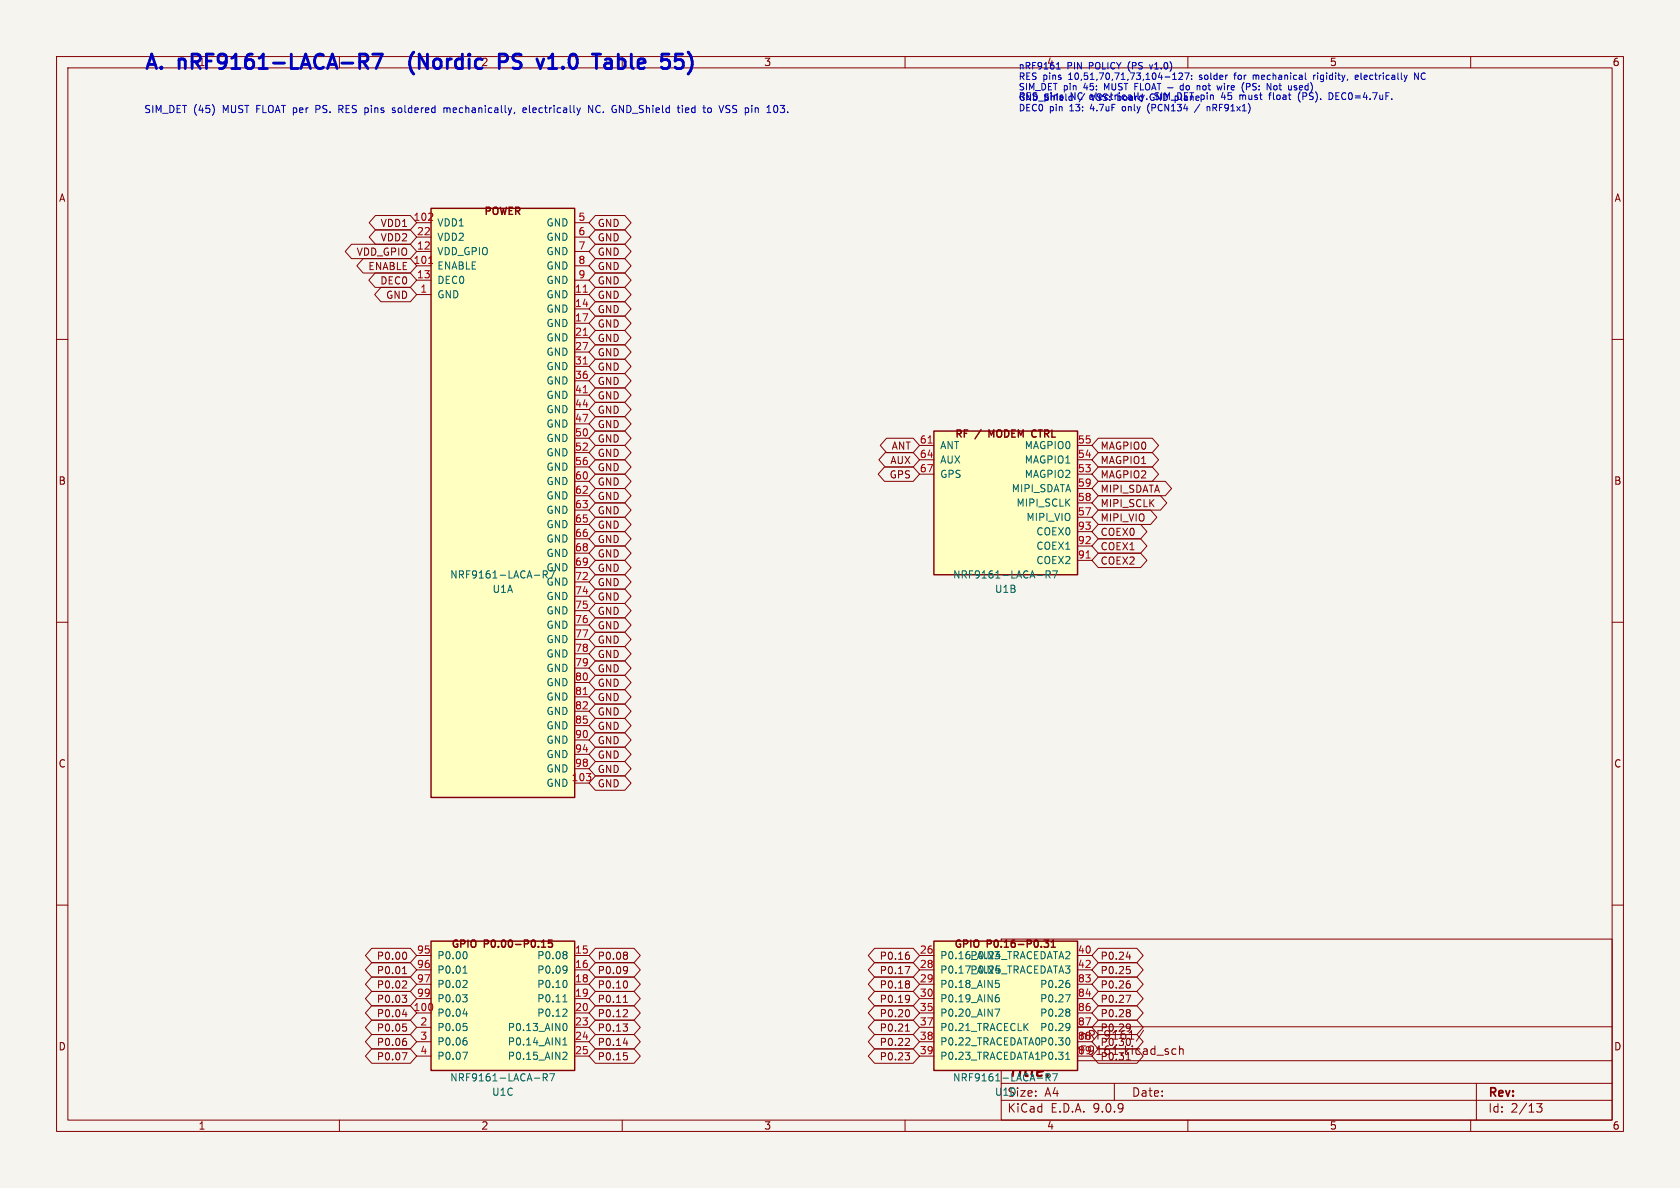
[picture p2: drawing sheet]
<svg xmlns="http://www.w3.org/2000/svg" width="297mm" height="210mm" viewBox="0 0 297 210" stroke-linecap="round" stroke-linejoin="round" font-family="sans-serif">
<path d="M0 0h297v210h-297z" fill="#f5f4ef" stroke="#f5f4ef" stroke-width=".18"/>
<g fill="none" stroke="#840000" stroke-width=".18">
<path d="M10 10h277v190h-277zM12 12h273v186h-273zM160 10v2M210 10v2M260 10v2M10 60h2M285 60h2M10 110h2M285 110h2M10 160h2M177 166h108v32h-108zM285 160h2"/>
<path d="M60 198v2M110 198v2M160 198v2M177 194.5h108M177 191.5h108M177 187.5h108M177 181.5h108M189.4 183.6v.1M197 191.5v3M202.2 182.1l-1.3 2M207.9 185.5l-.4-.1-.3 .3v.4l.1 .2h.6M208.5 185.5l.2-.1 .4 .1 .1 .9"/>
<path d="M208.5 184.9v1.5M210 198v2M260 198v2M261 191.5v6.5M271.7 195.1h.9l-.5 .6 .4 .1v.7l-.2 .1-.6-.1"/>
</g>
<path d="M76.2 36.8h25.4v104.2h-25.4z" fill="#ffffc2"/>
<path d="M76.2 36.8h25.4v104.2h-25.4z" fill="none" stroke="#840000" stroke-width=".25"/>
<path d="M75.7 39h.8M76.4 37.8v.4M75.8 46.6h.7M103.1 51.7h.7M103.1 59.3h.7M103.1 64.4h.7M103.1 69.4h.7M103.1 122.8h.7" fill="none" stroke="#a90000" stroke-width=".18"/>
<g fill="none" stroke="#840000" stroke-width=".18">
<path d="M101.6 39.4h2.5M73.7 41.9h2.5M73.7 44.5h2.5M73.7 49.5h2.5M73.7 52.1h2.5M101.6 41.9h2.5M101.6 44.5h2.5M101.6 49.5h2.5M101.6 52.1h2.5M101.6 47h2.5M101.6 54.6h2.5M101.6 57.2h2.5"/>
<path d="M101.6 59.7h2.5M101.6 62.2h2.5M101.6 64.8h2.5M101.6 67.3h2.5M101.6 69.9h2.5M101.6 72.4h2.5M101.6 74.9h2.5M101.6 77.5h2.5M101.6 80h2.5M101.6 82.6h2.5M101.6 85.1h2.5M101.6 87.6h2.5"/>
<path d="M101.6 90.2h2.5M101.6 92.7h2.5M101.6 95.3h2.5M101.6 97.8h2.5M101.6 100.3h2.5M101.6 102.9h2.5M101.6 105.4h2.5M101.6 108h2.5M101.6 110.5h2.5M101.6 113h2.5M101.6 115.6h2.5M101.6 118.1h2.5"/>
<path d="M101.6 120.7h2.5M101.6 123.2h2.5M101.6 125.7h2.5M101.6 128.3h2.5M101.6 130.8h2.5M101.6 133.4h2.5M101.6 135.9h2.5"/>
</g>
<path d="M96 100.9v1.3M96.3 101.6l.5 .6M98 100.9l-.5 1.3" fill="none" stroke="#006464" stroke-width=".18"/>
<path d="M165.1 166.4h25.4v22.8h-25.4z" fill="#ffffc2"/>
<path d="M165.1 166.4h25.4v22.8h-25.4zM184.6 166.2h.8l-.5 .5 .4 .1v.5l-.2 .1-.5-.1M185.8 167.4h.8M185.8 166.5l.4-.3v1.2" fill="none" stroke="#840000" stroke-width=".25"/>
<g fill="none" stroke="#840000" stroke-width=".18">
<path d="M162.6 168.9h2.5M162.6 171.5h2.5M162.6 174h2.5M162.6 176.5h2.5M162.6 179.1h2.5M190.5 168.9h2.5M190.5 171.5h2.5M190.5 174h2.5M190.5 176.5h2.5M190.5 179.1h2.5M162.6 181.6h2.5M162.6 184.2h2.5"/>
<path d="M162.6 186.7h2.5M190.5 181.6h2.5M190.5 184.2h2.5"/>
</g>
<path d="M175.9 178.4h.8l-.5 1.2M176 173.3h.6M176.1 173.8h.3l.3 .2-.1 .4-.5 .2M176.2 176.3h.2l.3 .3-.1 .4-.4 .1M176.6 175.8l-.4 .1M188.4 175.8h.8l-.5 1.3M188.8 173.3h.2M188.9 173.8l.2 .2v.3l-.2 .3M188.9 178.4l.2 .2-.2 .3 .2 .3v.2l-.2 .2M186.1 189.8h.8l-.5 1.3M188.9 180.9l.2 .3v.7M189.1 181.5l-.2 .2" fill="none" stroke="#006464" stroke-width=".18"/>
<path d="M76.2 166.4h25.4v22.8h-25.4z" fill="#ffffc2"/>
<path d="M76.2 166.4h25.4v22.8h-25.4zM95.7 167.4h.8M95.9 166.5l.2-.3v1.2M97.6 166.2h-.6l-.1 .6 .2-.1h.4l.2 .2-.1 .4-.2 .1-.5-.1" fill="none" stroke="#840000" stroke-width=".25"/>
<g fill="none" stroke="#840000" stroke-width=".18">
<path d="M73.7 168.9h2.5M73.7 171.5h2.5M73.7 174h2.5M73.7 176.5h2.5M101.6 168.9h2.5M101.6 171.5h2.5M101.6 174h2.5M101.6 176.5h2.5M101.6 179.1h2.5M73.7 181.6h2.5M73.7 184.2h2.5M73.7 186.7h2.5"/>
<path d="M101.6 181.6h2.5M101.6 184.2h2.5M101.6 186.7h2.5"/>
</g>
<g fill="none" stroke="#006464" stroke-width=".18">
<path d="M81.8 175.8h.8l-.4 .5M81.9 172h.7M81.9 179.2h.7M82.1 170.9l.1-.1v1.2M82.3 173.3l.3 .2-.1 .3-.7 .8h.8M82.3 176.3l.3 .3v.3l-.3 .2M82.5 178.8v.8M82.5 168.5l.1 .5-.1 .4-.2 .1M99.5 177.1h.7M99.8 176l.1-.2v1.3M99.9 173.3a.79 .79 0 0 1 0 1.3M100 168.2l.2 .3-.2 .3 .2 .2v.2l-.2 .3"/>
<path d="M100 170.8l.2 .1a1.03 1.03 0 0 1-.2 1.1M100 178.4l.2 .2v.3l-.7 .7h.7M100.2 171.3l-.2 .2M81.8 186h.8l-.5 1.3M81.9 180.9h.6M82.2 183.5h.3M82.3 181.4l.3 .2v.3l-.3 .3M82.3 183.9l.3 .3v.3l-.3 .2M96 190.5l.6-.1 .2-.2-.1-.3-.7-.1v1.3M96.3 190.5l.5 .6M97.2 189.8h.8l-.5 1.3M99.5 183.8l.4-.3v1.2"/>
<path d="M99.5 184.7h.7M99.7 181l.1-.1a.68 .68 0 0 1 .5 .7 .68 .68 0 0 1-.5 .6l-.1-.1M99.7 186l.4 .1 .1 .3-.7 .9h.7"/>
</g>
<path d="M165.1 76.2h25.4v25.4h-25.4z" fill="#ffffc2"/>
<path d="M165.1 76.2h25.4v25.4h-25.4zM182.5 77.1l.4 .2M182.9 76l-.4 .2" fill="none" stroke="#840000" stroke-width=".25"/>
<g fill="none" stroke="#840000" stroke-width=".18">
<path d="M66.4 38.1h6.1l1.2 1.3-1.2 1.2h-6.1l-1.1-1.2zM105.3 38.1h5.2l1.1 1.3-1.1 1.2h-5.2l-1.2-1.2zM62.1 43.2h10.4l1.2 1.3-1.2 1.2h-10.4l-1.1-1.2zM64.2 45.7h8.3l1.2 1.3-1.2 1.3h-8.3l-1.1-1.3zM66.3 48.3h6.2l1.2 1.2-1.2 1.3h-6.2l-1.1-1.3zM66.4 40.6h6.1l1.2 1.3-1.2 1.3h-6.1l-1.1-1.3zM67.3 50.8h5.2l1.2 1.3-1.2 1.2h-5.2l-1.1-1.2zM105.3 50.8h5.2l1.1 1.3-1.1 1.2h-5.2l-1.2-1.2zM105.3 45.7h5.2l1.1 1.3-1.1 1.3h-5.2l-1.2-1.3zM105.3 43.2h5.2l1.1 1.3-1.1 1.2h-5.2l-1.2-1.2zM105.3 40.6h5.2l1.1 1.3-1.1 1.3h-5.2l-1.2-1.3zM105.3 58.4h5.2l1.1 1.3-1.1 1.3h-5.2l-1.2-1.3z"/>
<path d="M105.3 55.9h5.2l1.1 1.3-1.1 1.2h-5.2l-1.2-1.2zM105.3 53.3h5.2l1.1 1.3-1.1 1.3h-5.2l-1.2-1.3zM105.3 48.3h5.2l1.1 1.2-1.1 1.3h-5.2l-1.2-1.3zM105.3 78.7h5.2l1.1 1.3-1.1 1.3h-5.2l-1.2-1.3zM105.3 76.2h5.2l1.1 1.3-1.1 1.2h-5.2l-1.2-1.2zM105.3 73.7h5.2l1.1 1.2-1.1 1.3h-5.2l-1.2-1.3zM105.3 71.1h5.2l1.1 1.3-1.1 1.3h-5.2l-1.2-1.3zM105.3 66h5.2l1.1 1.3-1.1 1.3h-5.2l-1.2-1.3zM105.3 63.5h5.2l1.1 1.3-1.1 1.2h-5.2l-1.2-1.2zM105.3 61h5.2l1.1 1.2-1.1 1.3h-5.2l-1.2-1.3zM105.3 68.6h5.2l1.1 1.3-1.1 1.2h-5.2l-1.2-1.2zM156.7 77.5h4.7l1.2 1.2-1.2 1.3h-4.7l-1.1-1.3z"/>
<path d="M162.6 78.7h2.5M190.5 78.7h2.5M194.2 77.5h9.5l1.1 1.2-1.1 1.3h-9.5l-1.2-1.3zM105.3 83.8h5.2l1.1 1.3-1.1 1.3h-5.2l-1.2-1.3zM105.3 94h5.2l1.1 1.3-1.1 1.2h-5.2l-1.2-1.2zM105.3 91.4h5.2l1.1 1.3-1.1 1.3h-5.2l-1.2-1.3zM105.3 88.9h5.2l1.1 1.3-1.1 1.2h-5.2l-1.2-1.2zM105.3 86.4h5.2l1.1 1.2-1.1 1.3h-5.2l-1.2-1.3zM105.3 81.3h5.2l1.1 1.3-1.1 1.2h-5.2l-1.2-1.2zM105.3 99.1h5.2l1.1 1.2-1.1 1.3h-5.2l-1.2-1.3zM105.3 96.5h5.2l1.1 1.3-1.1 1.3h-5.2l-1.2-1.3zM156.4 82.5h5l1.2 1.3-1.2 1.3h-5l-1.1-1.3z"/>
<path d="M156.5 80h4.9l1.2 1.3-1.2 1.3h-4.9l-1.1-1.3zM162.6 81.3h2.5M162.6 83.8h2.5M190.5 81.3h2.5M190.5 83.8h2.5M190.5 86.4h2.5M190.5 88.9h2.5M190.5 91.4h2.5M190.5 94h2.5M190.5 96.5h2.5M190.5 99.1h2.5M194.2 92.7h7.5l1.1 1.3-1.1 1.3h-7.5l-1.2-1.3z"/>
<path d="M194.2 95.2h7.5l1.1 1.3-1.1 1.3h-7.5l-1.2-1.3zM194.2 97.8h7.5l1.1 1.3-1.1 1.2h-7.5l-1.2-1.2zM194.2 90.2h9.2l1.1 1.2-1.1 1.3h-9.2l-1.2-1.3zM194.2 80h9.5l1.1 1.3-1.1 1.3h-9.5l-1.2-1.3zM194.2 82.5h9.5l1.1 1.3-1.1 1.3h-9.5l-1.2-1.3zM194.2 87.6h11l1.1 1.3-1.1 1.3h-11l-1.2-1.3zM194.2 85.1h11.8l1.1 1.3-1.1 1.2h-11.8l-1.2-1.2zM105.3 119.4h5.2l1.1 1.3-1.1 1.2h-5.2l-1.2-1.2zM105.3 116.8h5.2l1.1 1.3-1.1 1.3h-5.2l-1.2-1.3zM105.3 114.3h5.2l1.1 1.3-1.1 1.2h-5.2l-1.2-1.2zM105.3 111.8h5.2l1.1 1.2-1.1 1.3h-5.2l-1.2-1.3zM105.3 109.2h5.2l1.1 1.3-1.1 1.3h-5.2l-1.2-1.3z"/>
<path d="M105.3 106.7h5.2l1.1 1.3-1.1 1.2h-5.2l-1.2-1.2zM105.3 104.1h5.2l1.1 1.3-1.1 1.3h-5.2l-1.2-1.3zM105.3 101.6h5.2l1.1 1.3-1.1 1.2h-5.2l-1.2-1.2zM105.3 129.5h5.2l1.1 1.3-1.1 1.3h-5.2l-1.2-1.3zM105.3 127h5.2l1.1 1.3-1.1 1.2h-5.2l-1.2-1.2zM105.3 124.5h5.2l1.1 1.2-1.1 1.3h-5.2l-1.2-1.3zM105.3 132.1h5.2l1.1 1.3-1.1 1.2h-5.2l-1.2-1.2zM105.3 121.9h5.2l1.1 1.3-1.1 1.3h-5.2l-1.2-1.3zM105.3 134.6h5.2l1.1 1.3-1.1 1.3h-5.2l-1.2-1.3zM105.3 137.2h5.2l1.1 1.2-1.1 1.3h-5.2l-1.2-1.3zM65.7 167.6h6.8l1.2 1.3-1.2 1.3h-6.8l-1.1-1.3zM65.7 177.8h6.8l1.2 1.3-1.2 1.2h-6.8l-1.1-1.2z"/>
<path d="M65.7 170.2h6.8l1.2 1.3-1.2 1.2h-6.8l-1.1-1.2zM65.7 172.7h6.8l1.2 1.3-1.2 1.3h-6.8l-1.1-1.3zM65.7 175.3h6.8l1.2 1.2-1.2 1.3h-6.8l-1.1-1.3zM71.1 175.9h.8l-.4 .5M71.2 179.3h.7M71.2 172.1h.7M71.4 171l.1-.1v1.2M71.6 168.3a.79 .79 0 0 1 0 1.3M71.6 173.4l.3 .2-.1 .3-.7 .8h.8M71.6 176.4l.3 .3v.3l-.3 .2M71.8 178.9v.8M105.3 177.8h6.8l1.1 1.3-1.1 1.2h-6.8l-1.2-1.2z"/>
<path d="M105.3 175.3h6.8l1.1 1.2-1.1 1.3h-6.8l-1.2-1.3zM105.3 167.6h6.8l1.1 1.3-1.1 1.3h-6.8l-1.2-1.3zM105.3 170.2h6.8l1.1 1.3-1.1 1.2h-6.8l-1.2-1.2zM105.3 172.7h6.8l1.1 1.3-1.1 1.3h-6.8l-1.2-1.3zM110.2 177.2h.7M110.4 176.1l.2-.2v1.3M110.6 173.4a.79 .79 0 0 1 0 1.3M110.7 168.3l.2 .3-.2 .3 .2 .2v.2l-.2 .3M110.7 170.9l.2 .1a1.03 1.03 0 0 1-.2 1.1M110.7 178.5l.2 .2v.3l-.8 .7h.8M110.9 171.4l-.2 .2M154.6 170.2h6.8l1.2 1.3-1.2 1.2h-6.8l-1.1-1.2z"/>
<path d="M154.6 167.6h6.8l1.2 1.3-1.2 1.3h-6.8l-1.1-1.3zM154.6 177.8h6.8l1.2 1.3-1.2 1.2h-6.8l-1.1-1.2zM154.6 175.3h6.8l1.2 1.2-1.2 1.3h-6.8l-1.1-1.3zM154.6 172.7h6.8l1.2 1.3-1.2 1.3h-6.8l-1.1-1.3zM160 170.9h.8l-.5 1.2M160.4 168.3h.3M160.5 178.5a.79 .79 0 0 1 0 1.2M160.5 168.8l.3 .2v.3l-.3 .3M160.5 173.4l.3 .2-.3 .3 .3 .3v.2l-.3 .3M160.5 175.9l.2 .2a1.03 1.03 0 0 1-.2 1M160.8 176.5l-.3 .2M194.2 177.8h6.8l1.1 1.3-1.1 1.2h-6.8l-1.2-1.2z"/>
<path d="M194.2 175.3h6.8l1.1 1.2-1.1 1.3h-6.8l-1.2-1.3zM194.2 172.7h6.8l1.1 1.3-1.1 1.3h-6.8l-1.2-1.3zM194.2 170.2h6.8l1.1 1.3-1.1 1.2h-6.8l-1.2-1.2zM194.2 167.6h6.8l1.1 1.3-1.1 1.3h-6.8l-1.2-1.3zM199 175.9h.9l-.6 1.3M199.1 169.2h.8M199.2 170.9h.6M199.5 173.4h.2M199.6 171.3l.2 .3v.3l-.2 .2M199.6 173.9l.2 .2v.3l-.2 .3M199.6 178.5l.2 .2-.2 .3 .2 .3v.2l-.2 .2M199.7 168.7v.9"/>
<path d="M65.7 185.4h6.8l1.2 1.3-1.2 1.3h-6.8l-1.1-1.3zM65.7 182.9h6.8l1.2 1.3-1.2 1.2h-6.8l-1.1-1.2zM65.7 180.3h6.8l1.2 1.3-1.2 1.3h-6.8l-1.1-1.3zM71.1 186.1h.8l-.5 1.3M71.2 181h.6M71.5 183.6h.3M71.6 181.5l.3 .2v.3l-.3 .3M71.6 184l.3 .3v.3l-.3 .2M105.3 185.4h6.8l1.1 1.3-1.1 1.3h-6.8l-1.2-1.3zM105.3 182.9h6.8l1.1 1.3-1.1 1.2h-6.8l-1.2-1.2zM105.3 180.3h6.8l1.1 1.3-1.1 1.3h-6.8l-1.2-1.3zM110.1 181h.8l-.4 .5"/>
<path d="M110.2 184.4h.8M110.3 186.1h.6M110.7 186.6l.2 .2v.3l-.2 .3M110.7 181.5l.2 .2v.3l-.2 .3M110.8 184v.8M154.6 185.4h6.8l1.2 1.3-1.2 1.3h-6.8l-1.1-1.3zM154.6 182.9h6.8l1.2 1.3-1.2 1.2h-6.8l-1.1-1.2zM154.6 180.3h6.8l1.2 1.3-1.2 1.3h-6.8l-1.1-1.3zM160 186.1h.8l-.4 .5M160.1 182.3h.7M160.3 181.2l.1-.2v1.3M160.5 183.6l.3 .2-.1 .3-.7 .7h.8"/>
<path d="M160.5 186.6l.3 .2v.3l-.3 .3M194.2 180.3h6.8l1.1 1.3-1.1 1.3h-6.8l-1.2-1.3zM194.2 182.9h6.8l1.1 1.3-1.1 1.2h-6.8l-1.2-1.2zM194.2 185.4h6.8l1.1 1.3-1.1 1.3h-6.8l-1.2-1.3zM199.6 181l.2 .3v.4M199.8 181.6l-.1 .1"/>
</g>
<path d="M164.1 78.3h.7M192 98.6h.7" fill="none" stroke="#a90000" stroke-width=".18"/>
<path d="M184.9 101.6l.6-.1 .2-.2-.1-.3-.7-.1v1.3M185.2 101.6l.5 .6M186.1 100.9h.8l-.5 1.3" fill="none" stroke="#006464" stroke-width=".18"/>
<g fill="none" stroke="#0000c2" stroke-width=".18">
<path d="M37.8 18.8l.1 .5-.1 .7M55.9 19.3h.4M56.3 18.6h-.4v1.3M59.9 19.3h.5M60.2 19.3l.4 .6M60.4 18.6h-.5v1.3M69.8 19.1h-.3l-.2 .1 .1 .2 .4 .1v.3h-.5M78.5 19.2l.3-.1 .2 .1M78.5 19.1v.8M79 19.2v.7M79.5 19.1h-.3l-.2 .1M92.4 19.5l.7-.1-.1-.3h-.4l-.2 .1 .1 .6h.5"/>
<path d="M104.8 18.6v1.3l-.7-1.3v1.3M105.4 18.8l-.1 .4 .1 .5M109.5 19.9v-1.3l.7 1.3M120.6 18.6v.2M120.6 19.1v.8M121.6 19.1h-.2l-.2 .1v.6l.4 .1M121.8 19.4l-.6 .1M125.3 19.1h.3l.2 .2-.1 .5-.4 .1M128.8 19.3l.2 .2-.2 .4M128.9 18.6l.1 .1M137.4 18.9v.8M137.9 18.6h.8"/>
<path d="M137.9 19.8l.6 .1M186.8 12.2h.6M186.8 11.4l.3-.4v1.2M195.3 15.9v-1.2l.4 .9 .3-.9v1.2M196.6 14.7v1l.2 .2 .3-.1 .1-.1v-1M197.5 16.8l-.4 .2M197.7 15l.1 .2 .6 .4-.2 .3-.5-.1M198.5 18.9l-.1 .2 .1 .4M199 14.7v1.2M200.6 15.3h.4M200.6 14.7v1.2M201.6 14.7v1.2h.6"/>
<path d="M202.6 14.9a.77 .77 0 0 0 .2 1 .39 .39 0 0 0 .5-.4l-.1-.6M202.7 17.5v.1M203.2 11.4l.3 .8M203.2 18.3a1.32 1.32 0 0 0 0 1.7M203.4 16.8l-.1 .3 .1 .5M203.6 15.9l.4-1.2 .4 1.2M203.7 15.6h.6M204.9 14.7v1.2M206.4 15.5h1M207.3 14h.7M207.6 12.9v1.1M208.4 13l.4-.1 .3 .3-.7 .8h.7"/>
<path d="M209.2 15.2l-.3-.1-.3 .3 .1 .4h.5M209.2 14.7v1.2M209.5 12.9h.7l-.5 1.1M209.8 15.2l.3-.1 .2 .3v.3l-.2 .2-.4-.2zM210.7 13.9v.1M210.7 13.3v.1M211.6 15.2h.5v.7M211.6 15.1v.8M212.1 18.4l-.9 1.5M213.4 18.8v.8M213.4 18.9h.4l.1 .7M216 15.1l-.2 .8-.2-.5"/>
<path d="M216.2 16.3l-.3 .9h.8M218.1 13.3h.4M219.2 16.9l.3-.1 .2 .2M219.7 17v.6M219.9 16.8l-.2 .2M220.4 14.7v1.2M220.8 14.7l.1 .1M220.9 15.3l-.5 .1M221.6 13.3v.7M221.9 13.3l-.3 .1M225.1 16.4v1l.2 .2M225.6 15.1l-.4 .3v.4l.4 .1"/>
<path d="M228.8 15.5l.5 .2-.1 .1-.3 .1M228.8 15.2h.4M229.6 16.7v.8l.3 .6M230.3 16.4v1.2M230.3 17h.5M230.8 14h.1M232.2 13.3v.7M232.6 13.3l-.4 .2M235.2 16.4a.65 .65 0 0 1 .4 .6 .65 .65 0 0 1-.4 .6M236.2 17h.4M236.7 16.4h-.5v1.2h.5M239.6 13.7l.5-.1v-.3h-.4l-.1 .1v.6h.5"/>
<path d="M250.7 12.9v1.1l-.6-1.1v1.1"/>
</g>
<g fill="none" stroke="#0000c2" stroke-width=".51">
<path d="M63.6 9.6h1a.69 .69 0 0 1 .5 .6 .69 .69 0 0 1-.5 .7h-1M64.2 10.9l.8 1.2M65.9 9.6h1.7l-1.1 2.5M73.1 9.2a2.91 2.91 0 0 0 0 3.9M88.3 10.9h.9a.69 .69 0 0 0 .5-.7 .69 .69 0 0 0-.5-.6h-.9v2.5M97 12.1h1.4M97 10.3l.7-.7v2.5M107.3 10.4h.4l.4 .4v1.3M108.1 12l-.8 .1M108.1 11l-.8 .1M119.5 9.6h1.2M120.6 10.7l.2 .3v.6l-.2 .4"/>
<path d="M121.6 9.2l.5 .7M122.1 12.4l-.5 .7"/>
</g>
<g font-size="3.5" fill="#0000c2">
<text x="25.4" y="12.5">A.</text>
<text x="31.7" y="12.5">nRF9161-LACA-R7</text>
<text x="74.5" y="12.5">(Nordic</text>
<text x="91.4" y="12.5">PS</text>
<text x="99.3" y="12.5">v1.0</text>
<text x="110.2" y="12.5">Table</text>
<text x="123.2" y="12.5">55)</text>
</g>
<text font-size="2.8" fill="#006464" x="178" y="190.9">Title:</text>
<g font-size="2.1" fill="#006464">
<text x="178" y="184">Sheet:</text>
<text x="186.2" y="184">/A.</text>
<text x="178" y="186.7">File:</text>
</g>
<g font-size="2.1" fill="#840000">
<text x="191.1" y="184">nRF9161/</text>
<text x="184.1" y="186.7">01_nRF9161.kicad_sch</text>
<text x="178" y="196.9">KiCad</text>
<text x="178" y="194.1">Size:</text>
<text x="184.7" y="194.1">A4</text>
<text x="185.7" y="196.9">E.D.A.</text>
<text x="193.3" y="196.9">9.0.9</text>
<text x="200" y="194.1">Date:</text>
<text x="263" y="194.3">Rev:</text>
<text x="263" y="196.9">Id:</text>
<text x="267.1" y="196.9">2/13</text>
</g>
<g font-size="1.8" fill="#0000c2">
<text x="35" y="11.9">1</text>
<text x="85" y="11.9">2</text>
<text x="185" y="11.9">4</text>
<text x="25.4" y="20.1">SIM_DET (45)</text>
<text x="39.5" y="20.1">MUST FLOAT per</text>
<text x="56.5" y="20.1">PS.</text>
<text x="60.7" y="20.1">RES pins</text>
<text x="70.6" y="20.1">soldered</text>
<text x="79.9" y="20.1">mechanically,</text>
<text x="94.1" y="20.1">electrically</text>
<text x="105.9" y="20.1">NC.</text>
<text x="110.3" y="20.1">GND_Shield</text>
<text x="122.1" y="20.1">tied</text>
<text x="126.9" y="20.1">to</text>
<text x="129.9" y="20.1">VSS pin</text>
<text x="138.7" y="20.1">103.</text>
</g>
<g font-size="1.8" fill="#840000">
<text x="135" y="11.9">3</text>
<text x="235" y="11.9">5</text>
<text x="285" y="11.9">6</text>
<text x="10.3" y="35.9">A</text>
<text x="285.3" y="35.9">A</text>
<text x="67.2" y="40.3">VDD1</text>
<text x="85.4" y="38.3">POWER</text>
<text x="105.6" y="40.3">GND</text>
<text x="63" y="45.4">VDD_GPIO</text>
<text x="65" y="47.9">ENABLE</text>
<text x="67.2" y="42.9">VDD2</text>
<text x="105.6" y="47.9">GND</text>
<text x="105.6" y="45.4">GND</text>
<text x="105.6" y="42.9">GND</text>
<text x="67.1" y="50.5">DEC0</text>
<text x="68.2" y="53">GND</text>
<text x="105.6" y="53">GND</text>
<text x="105.6" y="50.5">GND</text>
<text x="105.6" y="58.1">GND</text>
<text x="105.6" y="55.6">GND</text>
<text x="105.6" y="60.6">GND</text>
<text x="105.6" y="65.7">GND</text>
<text x="105.6" y="63.2">GND</text>
<text x="105.6" y="68.3">GND</text>
<text x="105.6" y="70.8">GND</text>
<text x="105.6" y="75.9">GND</text>
<text x="105.6" y="73.3">GND</text>
<text x="172.5" y="77.7">/</text>
<text x="175.3" y="77.7">MODEM</text>
<text x="105.6" y="83.5">GND</text>
<text x="105.6" y="81">GND</text>
<text x="105.6" y="78.4">GND</text>
<text x="157.3" y="82.2">AUX</text>
<text x="157.5" y="79.7">ANT</text>
<text x="194.5" y="82.2">MAGPIO1</text>
<text x="194.5" y="79.7">MAGPIO0</text>
<text x="10.3" y="85.9">B</text>
<text x="105.6" y="86">GND</text>
<text x="105.6" y="88.6">GND</text>
<text x="157.2" y="84.8">GPS</text>
<text x="194.5" y="84.8">MAGPIO2</text>
<text x="194.5" y="89.9">MIPI_SCLK</text>
<text x="194.5" y="87.3">MIPI_SDATA</text>
<text x="285.3" y="85.9">B</text>
<text x="105.6" y="93.7">GND</text>
<text x="105.6" y="91.1">GND</text>
<text x="194.5" y="94.9">COEX0</text>
<text x="194.5" y="92.4">MIPI_VIO</text>
<text x="105.6" y="96.2">GND</text>
<text x="105.6" y="101.3">GND</text>
<text x="105.6" y="98.7">GND</text>
<text x="194.5" y="97.5">COEX1</text>
<text x="194.5" y="100">COEX2</text>
<text x="105.6" y="106.4">GND</text>
<text x="105.6" y="103.8">GND</text>
<text x="105.6" y="114">GND</text>
<text x="105.6" y="111.4">GND</text>
<text x="105.6" y="108.9">GND</text>
<text x="105.6" y="119.1">GND</text>
<text x="105.6" y="116.5">GND</text>
<text x="105.6" y="124.1">GND</text>
<text x="105.6" y="121.6">GND</text>
<text x="105.6" y="131.8">GND</text>
<text x="105.6" y="129.2">GND</text>
<text x="105.6" y="126.7">GND</text>
<text x="10.3" y="135.9">C</text>
<text x="105.6" y="134.3">GND</text>
<text x="105.6" y="136.8">GND</text>
<text x="285.3" y="135.9">C</text>
<text x="105.6" y="139.4">GND</text>
<text x="85.6" y="167.9">P0.00-P0.15</text>
<text x="66.5" y="169.9">P0.00</text>
<text x="66.5" y="172.4">P0.01</text>
<text x="105.6" y="169.9">P0.08</text>
<text x="105.6" y="172.4">P0.09</text>
<text x="155.4" y="172.4">P0.17</text>
<text x="155.4" y="169.9">P0.16</text>
<text x="194.5" y="172.4">P0.25</text>
<text x="194.5" y="169.9">P0.24</text>
<text x="66.5" y="174.9">P0.02</text>
<text x="66.5" y="177.5">P0.03</text>
<text x="105.6" y="177.5">P0.11</text>
<text x="105.6" y="174.9">P0.10</text>
<text x="155.4" y="177.5">P0.19</text>
<text x="155.4" y="174.9">P0.18</text>
<text x="194.5" y="177.5">P0.27</text>
<text x="194.5" y="174.9">P0.26</text>
<text x="10.3" y="185.9">D</text>
<text x="66.5" y="180">P0.04</text>
<text x="66.5" y="185.1">P0.06</text>
<text x="66.5" y="182.6">P0.05</text>
<text x="105.6" y="185.1">P0.14</text>
<text x="105.6" y="182.6">P0.13</text>
<text x="105.6" y="180">P0.12</text>
<text x="155.4" y="180">P0.20</text>
<text x="155.4" y="185.1">P0.22</text>
<text x="155.4" y="182.6">P0.21</text>
<text x="194.5" y="182.6">P0.29</text>
<text x="194.5" y="180">P0.28</text>
<text x="194.5" y="185.1">P0.30</text>
<text x="285.3" y="185.9">D</text>
<text x="66.5" y="187.6">P0.07</text>
<text x="105.6" y="187.6">P0.15</text>
<text x="155.4" y="187.6">P0.23</text>
<text x="194.5" y="187.6">P0.31</text>
<text x="35" y="199.9">1</text>
<text x="85" y="199.9">2</text>
<text x="135" y="199.9">3</text>
<text x="185" y="199.9">4</text>
<text x="235" y="199.9">5</text>
<text x="285" y="199.9">6</text>
</g>
<g font-size="1.8" fill="#a90000">
<text x="73" y="39.1">102</text>
<text x="73.6" y="41.7">22</text>
<text x="102.2" y="39.1">5</text>
<text x="102.2" y="41.7">6</text>
<text x="73" y="46.7">101</text>
<text x="73.6" y="44.2">12</text>
<text x="102.2" y="44.2">7</text>
<text x="102.2" y="46.7">8</text>
<text x="73.6" y="49.3">13</text>
<text x="74.2" y="51.8">1</text>
<text x="101.6" y="51.8">11</text>
<text x="102.2" y="49.3">9</text>
<text x="101.6" y="54.4">14</text>
<text x="101.6" y="56.9">17</text>
<text x="101.6" y="59.4">21</text>
<text x="101.6" y="62">27</text>
<text x="101.6" y="64.5">31</text>
<text x="101.6" y="67.1">36</text>
<text x="101.6" y="69.6">41</text>
<text x="101.6" y="72.1">44</text>
<text x="101.6" y="74.7">47</text>
<text x="101.6" y="77.2">50</text>
<text x="101.6" y="79.8">52</text>
<text x="101.6" y="82.3">56</text>
<text x="162.5" y="78.5">61</text>
<text x="162.5" y="81">64</text>
<text x="162.5" y="83.6">67</text>
<text x="190.5" y="78.5">55</text>
<text x="190.5" y="81">54</text>
<text x="190.5" y="83.6">53</text>
<text x="101.6" y="84.8">60</text>
<text x="101.6" y="87.4">62</text>
<text x="101.6" y="89.9">63</text>
<text x="190.5" y="86.1">59</text>
<text x="190.5" y="88.6">58</text>
<text x="101.6" y="92.5">65</text>
<text x="101.6" y="95">66</text>
<text x="190.5" y="91.2">57</text>
<text x="190.5" y="93.7">93</text>
<text x="101.6" y="97.5">68</text>
<text x="101.6" y="100.1">69</text>
<text x="190.5" y="96.3">92</text>
<text x="190.5" y="98.8">91</text>
<text x="101.6" y="102.6">72</text>
<text x="101.6" y="105.2">74</text>
<text x="101.6" y="107.7">75</text>
<text x="101.6" y="110.2">76</text>
<text x="101.6" y="112.8">77</text>
<text x="101.6" y="115.3">78</text>
<text x="101.6" y="117.9">79</text>
<text x="101.6" y="120.4">80</text>
<text x="101.6" y="122.9">81</text>
<text x="101.6" y="125.5">82</text>
<text x="101.6" y="128">85</text>
<text x="101.6" y="130.6">90</text>
<text x="101.6" y="133.1">94</text>
<text x="101.6" y="135.6">98</text>
<text x="101" y="138.2">103</text>
<text x="73.6" y="168.7">95</text>
<text x="73.6" y="171.2">96</text>
<text x="73.6" y="173.7">97</text>
<text x="101.6" y="168.7">15</text>
<text x="101.6" y="171.2">16</text>
<text x="101.6" y="173.7">18</text>
<text x="162.5" y="168.7">26</text>
<text x="162.5" y="171.2">28</text>
<text x="162.5" y="173.7">29</text>
<text x="190.5" y="168.7">40</text>
<text x="190.5" y="171.2">42</text>
<text x="190.5" y="173.7">83</text>
<text x="73" y="178.8">100</text>
<text x="73.6" y="176.3">99</text>
<text x="101.6" y="176.3">19</text>
<text x="101.6" y="178.8">20</text>
<text x="162.5" y="176.3">30</text>
<text x="162.5" y="178.8">35</text>
<text x="190.5" y="176.3">84</text>
<text x="190.5" y="178.8">86</text>
<text x="74.2" y="181.4">2</text>
<text x="74.2" y="183.9">3</text>
<text x="101.6" y="181.4">23</text>
<text x="101.6" y="183.9">24</text>
<text x="162.5" y="181.4">37</text>
<text x="162.5" y="183.9">38</text>
<text x="190.5" y="181.4">87</text>
<text x="190.5" y="183.9">88</text>
<text x="74.2" y="186.4">4</text>
<text x="101.6" y="186.4">25</text>
<text x="162.5" y="186.4">39</text>
<text x="190.5" y="186.4">89</text>
</g>
<g font-size="1.8" fill="#006464">
<text x="77.2" y="40.2">VDD1</text>
<text x="96.5" y="40.2">GND</text>
<text x="77.2" y="42.8">VDD2</text>
<text x="77.2" y="45.3">VDD_GPIO</text>
<text x="77.2" y="47.9">ENABLE</text>
<text x="96.5" y="42.8">GND</text>
<text x="96.5" y="45.3">GND</text>
<text x="96.5" y="47.9">GND</text>
<text x="77.2" y="50.4">DEC0</text>
<text x="77.2" y="52.9">GND</text>
<text x="96.5" y="50.4">GND</text>
<text x="96.5" y="52.9">GND</text>
<text x="96.5" y="55.5">GND</text>
<text x="96.5" y="58">GND</text>
<text x="96.5" y="60.6">GND</text>
<text x="96.5" y="63.1">GND</text>
<text x="96.5" y="65.6">GND</text>
<text x="96.5" y="68.2">GND</text>
<text x="96.5" y="70.7">GND</text>
<text x="96.5" y="73.3">GND</text>
<text x="96.5" y="75.8">GND</text>
<text x="168.7" y="77.7">RF</text>
<text x="183.4" y="77.7">CTRL</text>
<text x="96.5" y="78.3">GND</text>
<text x="96.5" y="80.9">GND</text>
<text x="96.5" y="83.4">GND</text>
<text x="166.1" y="79.6">ANT</text>
<text x="166.1" y="82.1">AUX</text>
<text x="181.1" y="79.6">MAGPIO0</text>
<text x="181.1" y="82.1">MAGPIO1</text>
<text x="96.5" y="86">GND</text>
<text x="96.5" y="88.5">GND</text>
<text x="166.1" y="84.7">GPS</text>
<text x="178.8" y="87.2">MIPI_SDATA</text>
<text x="179.6" y="89.8">MIPI_SCLK</text>
<text x="181.1" y="84.7">MAGPIO2</text>
<text x="96.5" y="91">GND</text>
<text x="96.5" y="93.6">GND</text>
<text x="181.4" y="92.3">MIPI_VIO</text>
<text x="183.1" y="94.8">COEX0</text>
<text x="96.5" y="96.1">GND</text>
<text x="96.5" y="98.7">GND</text>
<text x="96.5" y="101.2">GND</text>
<text x="183.1" y="97.4">COEX1</text>
<text x="183.1" y="99.9">COEX2</text>
<text x="79.5" y="102.5">NRF9161-LACA-R7</text>
<text x="87" y="105">U1A</text>
<text x="96.5" y="103.7">GND</text>
<text x="96.5" y="106.3">GND</text>
<text x="168.4" y="102.5">NRF9161-LACA-R7</text>
<text x="175.8" y="105">U1B</text>
<text x="96.5" y="108.8">GND</text>
<text x="96.5" y="111.4">GND</text>
<text x="96.5" y="113.9">GND</text>
<text x="96.5" y="116.4">GND</text>
<text x="96.5" y="119">GND</text>
<text x="96.5" y="121.5">GND</text>
<text x="96.5" y="124.1">GND</text>
<text x="96.5" y="126.6">GND</text>
<text x="96.5" y="129.1">GND</text>
<text x="96.5" y="131.7">GND</text>
<text x="96.5" y="134.2">GND</text>
<text x="96.5" y="136.8">GND</text>
<text x="96.5" y="139.3">GND</text>
<text x="79.6" y="167.9">GPIO</text>
<text x="168.5" y="167.9">GPIO</text>
<text x="174.5" y="167.9">P0.16-P0.31</text>
<text x="77.2" y="169.8">P0.00</text>
<text x="77.2" y="172.3">P0.01</text>
<text x="94.9" y="169.8">P0.08</text>
<text x="94.9" y="172.3">P0.09</text>
<text x="166.1" y="169.8">P0.16_AIN3</text>
<text x="166.1" y="172.3">P0.17_AIN4</text>
<text x="171.4" y="169.8">P0.24_TRACEDATA2</text>
<text x="171.4" y="172.3">P0.25_TRACEDATA3</text>
<text x="77.2" y="174.9">P0.02</text>
<text x="77.2" y="177.4">P0.03</text>
<text x="77.2" y="179.9">P0.04</text>
<text x="94.9" y="174.9">P0.10</text>
<text x="94.9" y="177.4">P0.11</text>
<text x="94.9" y="179.9">P0.12</text>
<text x="166.1" y="174.9">P0.18_AIN5</text>
<text x="166.1" y="177.4">P0.19_AIN6</text>
<text x="166.1" y="179.9">P0.20_AIN7</text>
<text x="183.8" y="174.9">P0.26</text>
<text x="183.8" y="177.4">P0.27</text>
<text x="183.8" y="179.9">P0.28</text>
<text x="77.2" y="182.5">P0.05</text>
<text x="77.2" y="185">P0.06</text>
<text x="89.7" y="182.5">P0.13_AIN0</text>
<text x="89.7" y="185">P0.14_AIN1</text>
<text x="166.1" y="182.5">P0.21_TRACECLK</text>
<text x="166.1" y="185">P0.22_TRACEDATA0 P0.30</text>
<text x="183.8" y="182.5">P0.29</text>
<text x="77.2" y="187.6">P0.07</text>
<text x="79.5" y="191.4">NRF9161-LACA-R7</text>
<text x="89.7" y="187.6">P0.15_AIN2</text>
<text x="166.1" y="187.6">P0.23_TRACEDATA1 P0.31</text>
<text x="168.4" y="191.4">NRF9161-LACA-R7</text>
<text x="86.9" y="193.9">U1C</text>
<text x="175.8" y="193.9">U1D</text>
</g>
<g font-size="1.7" fill="#0000c2">
<text x="180" y="17.8">RES pins</text>
<text x="204.7" y="17.8">SIM_DET</text>
<text x="216.9" y="17.8">45</text>
<text x="220.3" y="17.8">must</text>
<text x="225.8" y="17.8">float</text>
<text x="231.1" y="17.8">(PS).</text>
<text x="236.7" y="17.8">DEC0=4.7uF.</text>
</g>
<g font-size="1.6" fill="#0000c2">
<text x="180" y="12.3">nRF9161</text>
<text x="180" y="14.2">RES pins</text>
<text x="180" y="16">SIM_DET pin</text>
<text x="180" y="17.9">GND_Shield NC</text>
<text x="188.7" y="12.3">PIN</text>
<text x="189.1" y="14.2">10,51,70,71,73,104-127:</text>
<text x="190.8" y="17.9">/</text>
<text x="191.7" y="16">45:</text>
<text x="192.7" y="12.3">POLICY</text>
<text x="193.1" y="17.9">VSS:</text>
<text x="197.9" y="17.9">board</text>
<text x="199.7" y="12.3">(PS</text>
<text x="203.9" y="12.3">v1.0)</text>
<text x="203.9" y="17.9">GND plane pin</text>
<text x="212.4" y="14.2">solder</text>
<text x="212.9" y="16">not</text>
<text x="216.7" y="16">wire</text>
<text x="218.8" y="14.2">for</text>
<text x="221.3" y="16">(PS:</text>
<text x="222.3" y="14.2">mechanical</text>
<text x="225.9" y="16">Not</text>
<text x="229.9" y="16">used)</text>
<text x="233.2" y="14.2">rigidity,</text>
<text x="240.8" y="14.2">electrically</text>
<text x="251.5" y="14.2">NC</text>
<text x="180" y="19.8">DEC0</text>
<text x="185.5" y="19.8">pin</text>
<text x="189.3" y="19.8">13:</text>
<text x="193.1" y="19.8">4.7uF</text>
<text x="199" y="19.8">only</text>
<text x="203.6" y="19.8">(PCN134</text>
<text x="214.6" y="19.8">nRF91x1)</text>
</g>
</svg>
